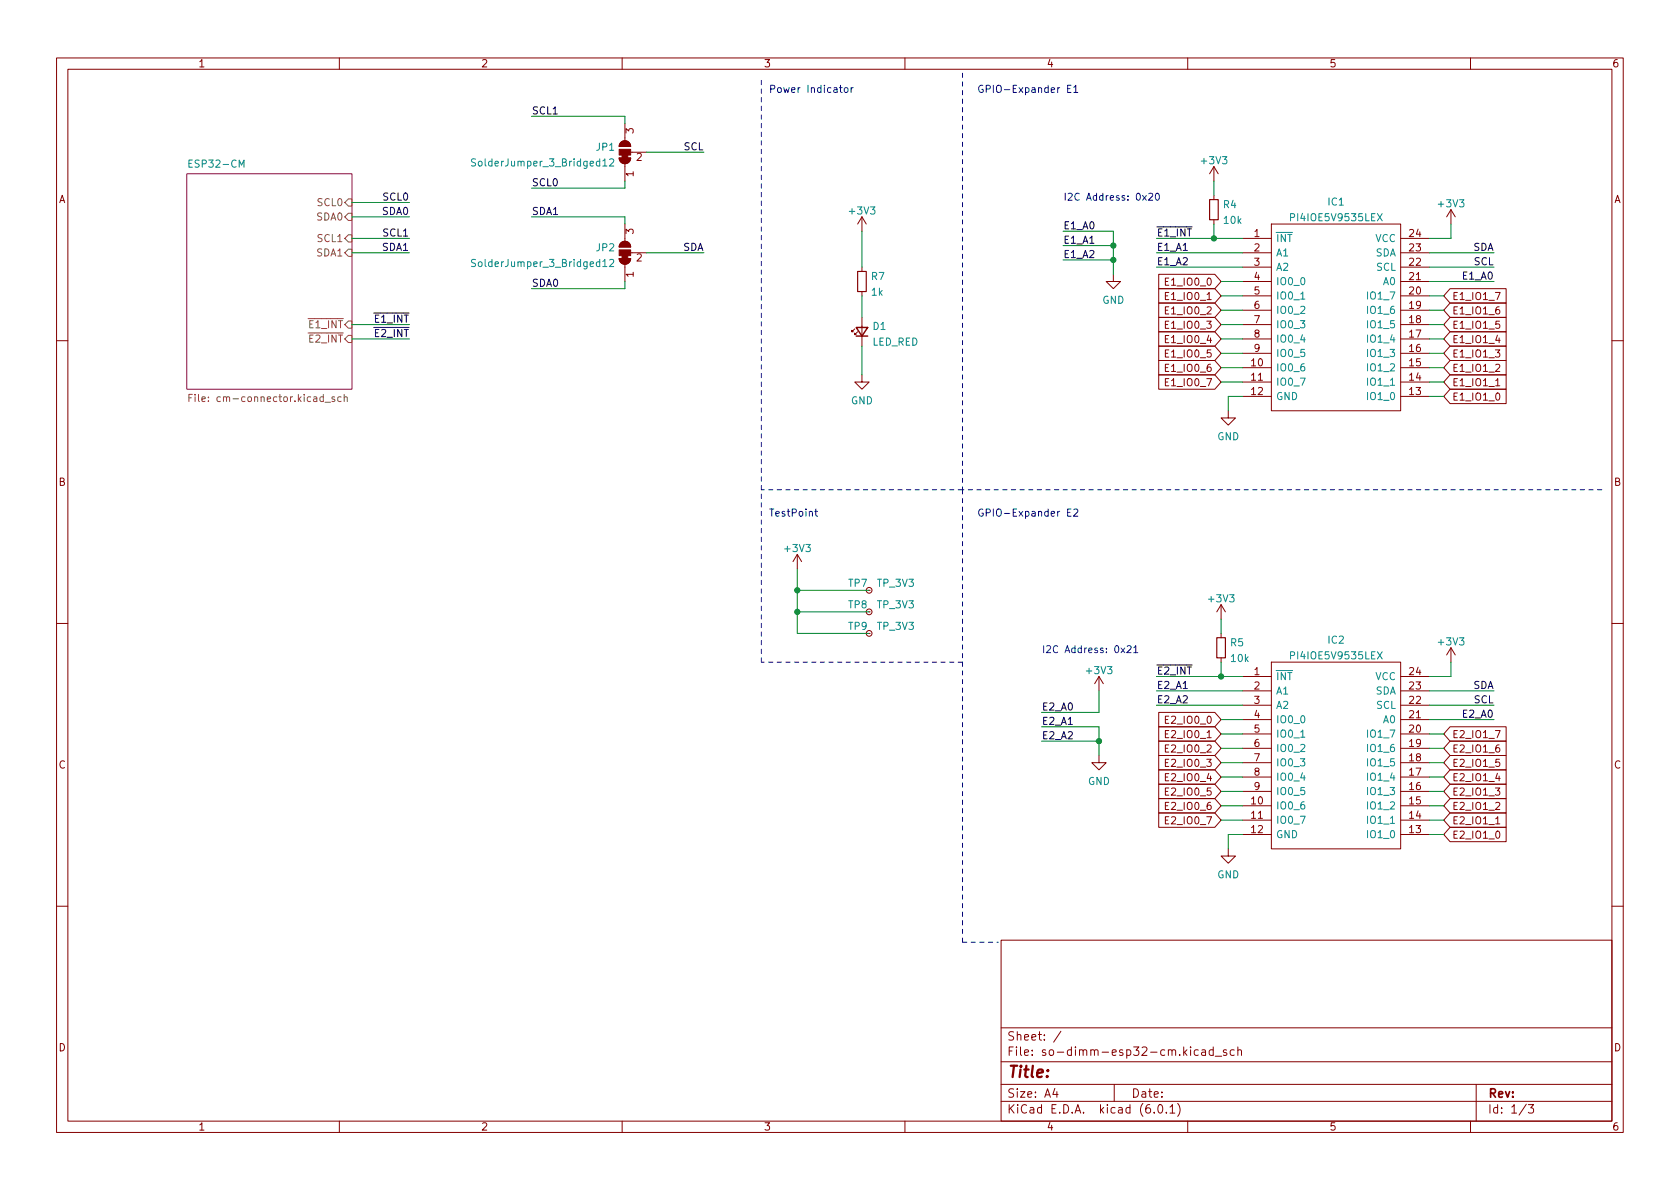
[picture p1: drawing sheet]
<svg xmlns="http://www.w3.org/2000/svg" width="297mm" height="210mm" viewBox="0 0 297 210" stroke-linecap="round" stroke-linejoin="round" font-family="sans-serif">
<g fill="none" stroke="#840000" stroke-width=".18">
<path d="M10 10.2h277v190.1h-277zM12 12.2h273v186.1h-273zM60 10.2v2M110 10.2v2M160 10.2v2M210 10.2v2M260 10.2v2M109.5 27.9h2a1.02 1.02 0 0 1-1 1.1 1.02 1.02 0 0 1-1-1.1zM109.8 25.2a1.02 1.02 0 0 1 1.1-.2 1.02 1.02 0 0 1 .6 .9h-2zM110.5 21.8v3.1M110.5 29v3M110.5 39.6v3.1"/>
<path d="M111.5 26.9h2.8M152.4 38.3l-.8 1.3M152.4 38.3v2.6M152.4 38.3l.8 1.3M214.6 29.5v2.5M214.6 34.5v.8M214.6 38.9v.7M214.6 29.5l-.7 1.2M214.6 29.5l.8 1.2M224.8 39.6h22.8v33h-22.8zM256.5 37.1v2.5M256.5 37.1l-.7 1.2"/>
<path d="M256.5 37.1l.8 1.2M109.5 45.7h2a1.02 1.02 0 0 1-1 1 1.02 1.02 0 0 1-1-1zM109.8 43a1.02 1.02 0 0 1 1.1-.3 1.02 1.02 0 0 1 .6 1h-2zM110.5 46.7v3.1M111.5 44.7h2.8M151.1 58.2l-.5 .5v-.3v.3h.3M151.6 58.7l-.5 .5v-.3v.3h.3M152.4 47.2v.8M152.4 51.6v.7M152.4 56.1v5.1M196.8 48.5v1.3h1.3l-1.3 1.2-1.2-1.2h1.2M204.9 48.5h9.9l1.1 1.3-1.1 1.2h-9.9z"/>
<path d="M204.9 53.6h9.9l1.1 1.3-1.1 1.2h-9.9zM204.9 51h9.9l1.1 1.3-1.1 1.3h-9.9zM204.9 56.1h9.9l1.1 1.3-1.1 1.3h-9.9zM204.9 58.7h9.9l1.1 1.2-1.1 1.3h-9.9zM219.7 44.7h5.1M219.7 42.2h5.1M219.7 59.9h5.1M219.7 57.4h5.1M219.7 54.9h5.1M219.7 52.3h5.1M219.7 49.8h5.1M219.7 47.2h5.1"/>
<path d="M247.6 44.7h5.1M247.6 42.2h5.1M247.6 59.9h5.1M247.6 57.4h5.1M247.6 54.9h5.1M247.6 52.3h5.1M247.6 49.8h5.1M247.6 47.2h5.1M256.4 51h9.9v2.6h-9.9l-1.1-1.3zM256.4 56.1h9.9v2.6h-9.9l-1.1-1.3zM256.4 53.6h9.9v2.5h-9.9l-1.1-1.2zM256.4 58.7h9.9v2.5h-9.9l-1.1-1.3z"/>
<path d="M264.4 51.7h.8l-.5 1.3M264.8 59.3l-.3 .9h.7M10 60.2h2M152.4 66.3v1.3h1.3l-1.3 1.2-1.3-1.2h1.3M204.9 63.7h9.9l1.1 1.3-1.1 1.3h-9.9zM204.9 66.3h9.9l1.1 1.3-1.1 1.2h-9.9zM204.9 61.2h9.9l1.1 1.3-1.1 1.2h-9.9zM217.2 72.6v1.3h1.2l-1.2 1.3-1.3-1.3h1.3M219.7 65h5.1M219.7 67.6h5.1M219.7 70.1h5.1M219.7 62.5h5.1"/>
<path d="M247.6 65h5.1M247.6 67.6h5.1M247.6 70.1h5.1M247.6 62.5h5.1M256.4 61.2h9.9v2.5h-9.9l-1.1-1.2zM256.4 68.8h9.9v2.6h-9.9l-1.1-1.3zM256.4 66.3h9.9v2.5h-9.9l-1.1-1.2zM256.4 63.7h9.9v2.6h-9.9l-1.1-1.3zM264.5 68.2h.7M285 60.2h2M141 98l-.8 1.3M141 98v2.6"/>
<path d="M141 98l.7 1.3M10 110.2h2M153.7 104.4h.1M194.3 119.6l-.8 1.3M194.3 119.6v2.6M194.3 119.6l.8 1.3M215.9 106.9l-.8 1.3M215.9 106.9v2.6M215.9 112v.8M215.9 116.3v.8M215.9 106.9l.8 1.3M219.7 119.6h5.1"/>
<path d="M224.8 117.1h22.8v33h-22.8zM247.6 119.6h5.1M256.5 114.5l-.7 1.3M256.5 114.5v2.6M256.5 114.5l.8 1.3M285 110.2h2M194.3 133.6v1.3h1.3l-1.3 1.2-1.3-1.2h1.3M204.9 138.7h9.9l1.1 1.2-1.1 1.3h-9.9zM204.9 131.1h9.9l1.1 1.2-1.1 1.3h-9.9zM204.9 133.6h9.9l1.1 1.3-1.1 1.2h-9.9zM204.9 136.1h9.9l1.1 1.3-1.1 1.3h-9.9zM204.9 128.5h9.9l1.1 1.3-1.1 1.3h-9.9z"/>
<path d="M204.9 126h9.9l1.1 1.2-1.1 1.3h-9.9zM219.7 139.9h5.1M219.7 137.4h5.1M219.7 134.9h5.1M219.7 132.3h5.1M219.7 122.2h5.1M219.7 129.8h5.1M219.7 127.2h5.1M219.7 124.7h5.1M247.6 139.9h5.1M247.6 137.4h5.1M247.6 134.9h5.1"/>
<path d="M247.6 132.3h5.1M247.6 122.2h5.1M247.6 129.8h5.1M247.6 127.2h5.1M247.6 124.7h5.1M256.4 128.5h9.9v2.6h-9.9l-1.1-1.3zM256.4 131.1h9.9v2.5h-9.9l-1.1-1.3zM256.4 133.6h9.9v2.5h-9.9l-1.1-1.2zM256.4 138.7h9.9v2.5h-9.9l-1.1-1.3zM256.4 136.1h9.9v2.6h-9.9l-1.1-1.3zM264.4 129.2h.8l-.5 1.3M264.8 136.7l-.3 1h.7"/>
<path d="M204.9 141.2h9.9l1.1 1.3-1.1 1.3h-9.9zM204.9 143.8h9.9l1.1 1.2-1.1 1.3h-9.9zM217.2 150.1v1.3h1.2l-1.2 1.2-1.3-1.2h1.3M219.7 142.5h5.1M219.7 145h5.1M219.7 147.6h5.1M247.6 142.5h5.1M247.6 145h5.1M247.6 147.6h5.1M256.4 146.3h9.9v2.5h-9.9l-1.1-1.2zM256.4 143.8h9.9v2.5h-9.9l-1.1-1.3zM256.4 141.2h9.9v2.6h-9.9l-1.1-1.3z"/>
<path d="M264.5 145.7h.7M10 160.2h2M177 166.3h108v32h-108zM285 160.2h2M60 198.3v2M110 198.3v2M160 198.3v2M177 194.8h108M177 191.8h108M177 187.8h108M177 181.8h108M186.5 192.5l-.4 1h1"/>
<path d="M186.9 193v1M187.6 182.4l-1.3 1.9M197 191.8v3M204.1 196.7v.1M204.9 195.4l.2-.1a.81 .81 0 0 1 .6 .7 .81 .81 0 0 1-.3 .8h-.2a.81 .81 0 0 1-.6-.6 .81 .81 0 0 1 .3-.8zM206.2 196.7v.1M206.9 195.8l.4-.5v1.5M206.9 196.8h.8M208.2 195.1a1.72 1.72 0 0 1 0 2.3M210 198.3v2M211.9 185.7l-.5-.1-.3 .3v.4l.2 .3h.6M212.5 185.7h.6v.9"/>
<path d="M213.1 186l-.5 .1a.29 .29 0 0 0-.2 .2 .29 .29 0 0 0 .2 .3h.5M214.5 185.7l-.4-.1-.3 .3v.4l.1 .3h.6M214.5 185.1v1.5M214.9 186.8h1.1M216.9 185.7l-.4-.1-.2 .2 .1 .3 .5 .1v.4h-.6M218.2 185.7l-.4-.1-.3 .3v.4l.1 .3h.6M218.9 185.8l.2-.2 .3 .1 .1 .9M218.9 185.1v1.5M260 198.3v2M261 191.8v6.5M269.9 195.3l-1.3 1.9M270.2 195.3h1l-.6 .6 .5 .1v.7l-.2 .1h-.5l-.2-.1"/>
<circle cx="153.7" cy="104.4" r=".51"/>
<circle cx="153.7" cy="112" r=".51"/>
<circle cx="153.7" cy="108.2" r=".51"/>
</g>
<path d="M33 30.7h29.2v38.1h-29.2z" fill="#fff" stroke="#fff" stroke-width=".18"/>
<path d="M33 30.7h29.2v38.1h-29.2z" fill="none" stroke="#840084" stroke-width=".18"/>
<g fill="none" stroke="#848400" stroke-width=".18">
<path d="M61.6 35.2h.6v1.2h-.6l-.6-.6zM61.6 37.7h.6v1.3h-.6l-.6-.7zM61.6 56.8h.6v1.2h-.6l-.6-.6zM61.6 59.3h.6v1.3h-.6l-.6-.7zM61.6 44.1h.6v1.2h-.6l-.6-.6zM61.6 41.5h.6v1.3h-.6l-.6-.6zM33.4 70.3h.4M34 69.7h-.6v1.3M34.5 69.7v.2M34.5 70.2v.8M57.5 71.1h.9M59.2 70.2h-.3l-.2 .1v.2l.5 .1v.3h-.5"/>
<path d="M60.3 70.2h-.3l-.3 .2 .1 .5h.5M60.9 70.3l.1-.1h.3l.1 .8M60.9 69.7v1.3"/>
</g>
<g fill="#840000" stroke="#840000" stroke-width=".18">
<path d="M110 27.4h1v.5h-1z"/>
<path d="M109.5 27.9h2a1.02 1.02 0 0 1-1 1.1 1.02 1.02 0 0 1-1-1.1z"/>
<path d="M109.5 26.4h2v1h-2z"/>
<path d="M109.8 25.2a1.02 1.02 0 0 1 1.1-.2 1.02 1.02 0 0 1 .6 .9h-2z"/>
<path d="M110 45.2h1v.5h-1z"/>
<path d="M109.5 45.7h2a1.02 1.02 0 0 1-1 1 1.02 1.02 0 0 1-1-1z"/>
<path d="M109.5 44.2h2v1h-2z"/>
<path d="M109.8 43a1.02 1.02 0 0 1 1.1-.3 1.02 1.02 0 0 1 .6 1h-2z"/>
</g>
<g fill="none" stroke="#008484" stroke-width=".18">
<path d="M84.1 28.1h-.5l-.2 .2 .1 .3 .5 .3v.3l-.2 .2-.4-.1M106.6 28.5l.3-.4v1.3M106.6 29.4h.7M107.8 28.2l.5-.1 .2 .4-.8 .9h.8M243.5 37.8l.9 1.3M244.4 37.8l-.9 1.3M84.1 45.9h-.5l-.2 .2 .1 .3 .5 .3v.3l-.2 .1h-.4M106.6 46.2l.3-.3v1.2M106.6 47.1h.7M107.8 46l.5-.1 .2 .3-.8 .9h.8M230 52.9h.7M243.5 115.3l.9 1.2"/>
<path d="M244.4 115.3l-.9 1.2M230 130.4h.7"/>
</g>
<path d="M213.9 35.3h1.5v3.6h-1.5zM151.6 48h1.6v3.6h-1.6zM215.1 112.8h1.6v3.5h-1.6z" fill="none" stroke="#840000" stroke-width=".2"/>
<path d="M151.4 57.9h2l-1 1.5zM151.4 59.4h2" fill="none" stroke="#840000" stroke-width=".25"/>
<g fill="none" stroke="#0000c2" stroke-width=".18">
<path d="M148.4 15.5h.5M148.6 15.1v1.1l.3 .1M149.4 15.6l.3-.1 .2 .2v.4l-.2 .2h-.3l-.1-.2zM150.5 15.5v.8M150.8 15.5l-.3 .2M188.8 15.7h.4M189.4 15.1h-.6v1.2h.6M189.9 15.4l.3-.3v1.2M189.9 16.3h.7M203.1 34.3l.5-.1 .2 .3-.8 .9h.8M204.4 34.3l.2-.1a.66 .66 0 0 1 .4 .6 .66 .66 0 0 1-.4 .6l-.3-.5zM144.1 90.4h.5"/>
<path d="M144.3 90v1.1l.3 .2M188.8 90.6h.4M189.4 90h-.6v1.3h.6M189.9 90.1l.4-.1 .3 .4-.8 .9h.8M198.2 114.6l.7 .8M198.9 114.6l-.7 .8M199.3 114.3l.5-.1 .2 .3-.8 .9h.8M200.5 114.5l.3-.3v1.2M200.5 115.4h.7"/>
</g>
<path d="M134.6 14.2v72.4M170.2 12.9v73.7M170.2 86.6v80M170.2 86.6h-35.6M283.2 86.6h-113M134.6 117.1v-30.5M170.2 117.1h-35.6M170.2 166.6h6.3" fill="none" stroke="#0000c2" stroke-width=".18" stroke-dasharray=".8 .8"/>
<g fill="none" stroke="#008400" stroke-width=".18">
<path d="M62.2 38.3h10.2M62.2 35.8h10.2M94 20.6h16.5v1.2M94 38.3h16.5v1.3M110.5 32v1.3h-16.5M114.3 26.9h10.2M214.6 32v2.5M214.6 39.6v2.6M256.5 39.6v2.6h-3.8M62.2 42.2h10.2M62.2 59.9h10.2M62.2 57.4h10.2"/>
<path d="M62.2 44.7h10.2M110.5 49.8v1.2h-16.5M114.3 44.7h10.2M152.4 40.9v6.3M152.4 52.3v3.8M188 40.9h8.8v7.6M188 43.4h8.8M188 46h8.8M204.5 42.2h15.2M204.5 44.7h15.2M204.5 47.2h15.2M215.9 59.9h3.8"/>
<path d="M215.9 57.4h3.8M215.9 54.9h3.8M215.9 49.8h3.8M215.9 52.3h3.8M252.7 59.9h2.6M252.7 57.4h2.6M252.7 44.7h11.5M252.7 54.9h2.6M252.7 47.2h11.5M252.7 49.8h11.5M252.7 52.3h2.6M152.4 61.2v5.1"/>
<path d="M215.9 67.6h3.8M215.9 62.5h3.8M215.9 65h3.8M219.7 70.1h-2.5v2.5M252.7 67.6h2.6M252.7 62.5h2.6M252.7 65h2.6M252.7 70.1h2.6M141 104.4h12.7M141 100.6v11.4h12.7M141 108.2h12.7M204.5 119.6h15.2"/>
<path d="M215.9 109.5v2.5M215.9 117.1v2.5M256.5 117.1v2.5h-3.8M184.1 131.1h10.2M184.1 128.5h10.2v5.1M194.3 122.2v3.8h-10.2M204.5 122.2h15.2M204.5 124.7h15.2M215.9 134.9h3.8M215.9 137.4h3.8M215.9 132.3h3.8M215.9 127.2h3.8"/>
<path d="M215.9 129.8h3.8M215.9 139.9h3.8M252.7 122.2h11.5M252.7 124.7h11.5M252.7 134.9h2.6M252.7 137.4h2.6M252.7 132.3h2.6M252.7 127.2h11.5M252.7 129.8h2.6M252.7 139.9h2.6M215.9 142.5h3.8M215.9 145h3.8"/>
<path d="M219.7 147.6h-2.5v2.5M252.7 142.5h2.6M252.7 145h2.6M252.7 147.6h2.6"/>
</g>
<g fill="#008400" stroke="#008400" stroke-width=".18">
<circle cx="215.9" cy="119.6" r=".46"/>
<circle cx="194.3" cy="131.1" r=".46"/>
<circle cx="141" cy="104.4" r=".46"/>
<circle cx="196.8" cy="46" r=".46"/>
<circle cx="214.6" cy="42.2" r=".46"/>
<circle cx="196.8" cy="43.4" r=".46"/>
<circle cx="141" cy="108.2" r=".46"/>
</g>
<text font-size="2.8" fill="#840000" x="178" y="190.6">Title:</text>
<g font-size="2.1" fill="#840000">
<text x="178" y="184">Sheet: /</text>
<text x="178" y="186.7">File: so-dimm-esp32-cm.kicad_sch</text>
<text x="178" y="196.9">KiCad E.D.A. kicad (6.0.1)</text>
<text x="178" y="194.1">Size: A4</text>
<text x="200" y="194.1">Date:</text>
<text x="263" y="194.1">Rev:</text>
<text x="263" y="196.9">Id: 1/3</text>
</g>
<g font-size="1.8" fill="#840000">
<text x="35" y="11.9">1</text>
<text x="85" y="11.9">2</text>
<text x="135" y="11.9">3</text>
<text x="185" y="11.9">4</text>
<text x="235" y="11.9">5</text>
<text x="285" y="11.9">6</text>
<text x="112" y="23.6" transform="rotate(-90 112 23.6)">3</text>
<text x="112.5" y="28.4">2</text>
<text x="10.3" y="35.9">A</text>
<text x="112" y="31.2" transform="rotate(-90 112 31.2)">1</text>
<text x="285.3" y="35.9">A</text>
<text x="112" y="41.4" transform="rotate(-90 112 41.4)">3</text>
<text x="221.8" y="41.9">1</text>
<text x="249.2" y="41.9">24</text>
<text x="112.5" y="46.2">2</text>
<text x="221.8" y="44.4">2</text>
<text x="221.8" y="47">3</text>
<text x="249.2" y="47">22</text>
<text x="249.2" y="44.4">23</text>
<text x="112" y="49" transform="rotate(-90 112 49)">1</text>
<text x="206.5" y="50.5">E1_IO0_0</text>
<text x="206.5" y="53">E1_IO0_1</text>
<text x="221.8" y="49.5">4</text>
<text x="221.8" y="52.1">5</text>
<text x="249.2" y="52.1">20</text>
<text x="249.2" y="49.5">21</text>
<text x="256.7" y="53">E1_IO1_7</text>
<text x="206.5" y="55.6">E1_IO0_2</text>
<text x="206.5" y="58.1">E1_IO0_3</text>
<text x="221.8" y="54.6">6</text>
<text x="221.8" y="57.1">7</text>
<text x="221.8" y="59.7">8</text>
<text x="249.2" y="59.7">17</text>
<text x="249.2" y="57.1">18</text>
<text x="249.2" y="54.6">19</text>
<text x="256.7" y="58.1">E1_IO1_5</text>
<text x="256.7" y="55.6">E1_IO1_6</text>
<text x="206.5" y="65.7">E1_IO0_6</text>
<text x="206.5" y="60.7">E1_IO0_4</text>
<text x="206.5" y="63.2">E1_IO0_5</text>
<text x="221.3" y="64.8">10</text>
<text x="221.8" y="62.2">9</text>
<text x="249.2" y="64.8">15</text>
<text x="249.2" y="62.2">16</text>
<text x="256.7" y="63.2">E1_IO1_3</text>
<text x="256.7" y="60.7">E1_IO1_4</text>
<text x="256.7" y="65.7">E1_IO1_2</text>
<text x="206.5" y="68.3">E1_IO0_7</text>
<text x="221.3" y="67.3">11</text>
<text x="221.3" y="69.8">12</text>
<text x="249.2" y="69.8">13</text>
<text x="249.2" y="67.3">14</text>
<text x="256.7" y="70.8">E1_IO1_0</text>
<text x="256.7" y="68.3">E1_IO1_1</text>
<text x="10.3" y="85.9">B</text>
<text x="285.3" y="85.9">B</text>
<text x="221.8" y="119.4">1</text>
<text x="249.2" y="119.4">24</text>
<text x="221.8" y="121.9">2</text>
<text x="221.8" y="124.5">3</text>
<text x="249.2" y="124.5">22</text>
<text x="249.2" y="121.9">23</text>
<text x="206.5" y="130.5">E2_IO0_1</text>
<text x="206.5" y="128">E2_IO0_0</text>
<text x="221.8" y="127">4</text>
<text x="221.8" y="129.5">5</text>
<text x="249.2" y="129.5">20</text>
<text x="249.2" y="127">21</text>
<text x="256.7" y="130.5">E2_IO1_7</text>
<text x="10.3" y="135.9">C</text>
<text x="206.5" y="133.1">E2_IO0_2</text>
<text x="206.5" y="135.6">E2_IO0_3</text>
<text x="221.8" y="132.1">6</text>
<text x="221.8" y="134.6">7</text>
<text x="221.8" y="137.2">8</text>
<text x="249.2" y="137.2">17</text>
<text x="249.2" y="134.6">18</text>
<text x="249.2" y="132.1">19</text>
<text x="256.7" y="133.1">E2_IO1_6</text>
<text x="256.7" y="135.6">E2_IO1_5</text>
<text x="285.3" y="135.9">C</text>
<text x="206.5" y="143.2">E2_IO0_6</text>
<text x="206.5" y="140.7">E2_IO0_5</text>
<text x="206.5" y="138.1">E2_IO0_4</text>
<text x="221.3" y="142.2">10</text>
<text x="221.8" y="139.7">9</text>
<text x="249.2" y="142.2">15</text>
<text x="249.2" y="139.7">16</text>
<text x="256.7" y="143.2">E2_IO1_2</text>
<text x="256.7" y="140.7">E2_IO1_3</text>
<text x="256.7" y="138.1">E2_IO1_4</text>
<text x="206.5" y="145.8">E2_IO0_7</text>
<text x="221.3" y="144.8">11</text>
<text x="221.3" y="147.3">12</text>
<text x="249.2" y="147.3">13</text>
<text x="249.2" y="144.8">14</text>
<text x="256.7" y="148.3">E2_IO1_0</text>
<text x="256.7" y="145.8">E2_IO1_1</text>
<text x="10.3" y="185.9">D</text>
<text x="285.3" y="185.9">D</text>
<text x="35" y="199.9">1</text>
<text x="85" y="199.9">2</text>
<text x="135" y="199.9">3</text>
<text x="185" y="199.9">4</text>
<text x="235" y="199.9">5</text>
<text x="285" y="199.9">6</text>
</g>
<g font-size="1.8" fill="#0000c2">
<text x="135.9" y="16.4">Power Indicator</text>
<text x="172.7" y="16.4">GPIO-Expander E1</text>
<text x="135.9" y="91.3">TestPoint</text>
<text x="172.7" y="91.3">GPIO-Expander E2</text>
</g>
<g font-size="1.8">
<text x="94" y="20.2">SCL1</text>
<text x="120.9" y="26.6">SCL</text>
<text x="67.9" y="35.5">SCL0</text>
<text x="94" y="32.9">SCL0</text>
<text x="67.7" y="38">SDA0</text>
<text x="67.9" y="41.8">SCL1</text>
<text x="94" y="38">SDA1</text>
<text x="188" y="40.5">E1_A0</text>
<text x="204.5" y="41.8">~{E1_INT}</text>
<text x="67.7" y="44.3">SDA1</text>
<text x="120.7" y="44.3">SDA</text>
<text x="188" y="45.6">E1_A2</text>
<text x="188" y="43.1">E1_A1</text>
<text x="204.5" y="44.3">E1_A1</text>
<text x="204.5" y="46.9">E1_A2</text>
<text x="260.4" y="44.3">SDA</text>
<text x="260.6" y="46.9">SCL</text>
<text x="94" y="50.7">SDA0</text>
<text x="258.8" y="49.4">E1_A0</text>
<text x="65" y="59.6">~{E2_INT}</text>
<text x="65" y="57">~{E1_INT}</text>
<text x="204.5" y="119.3">~{E2_INT}</text>
<text x="184.1" y="125.6">E2_A0</text>
<text x="204.5" y="124.4">E2_A2</text>
<text x="204.5" y="121.8">E2_A1</text>
<text x="260.4" y="121.8">SDA</text>
<text x="260.6" y="124.4">SCL</text>
<text x="184.1" y="130.7">E2_A2</text>
<text x="184.1" y="128.2">E2_A1</text>
<text x="258.8" y="126.9">E2_A0</text>
</g>
<g font-size="1.8" fill="#008484">
<text x="33.8" y="29.6">ESP32-CM</text>
<text x="84.2" y="29.4">SolderJumper_3_Bridged12</text>
<text x="105.5" y="26.6">JP1</text>
<text x="212.5" y="29">+3V3</text>
<text x="150.3" y="37.9">+3V3</text>
<text x="216.3" y="36.8">R4</text>
<text x="216.5" y="39.6">10k</text>
<text x="228.6" y="39.1">PI4IOE5V9535LEX</text>
<text x="234.8" y="36.3">IC1</text>
<text x="254.4" y="36.6">+3V3</text>
<text x="84.2" y="47.2">SolderJumper_3_Bridged12</text>
<text x="105.5" y="44.4">JP2</text>
<text x="225.6" y="42.8">~{INT}</text>
<text x="225.6" y="45.3">A1</text>
<text x="225.6" y="47.9">A2</text>
<text x="243.2" y="45.3">SDA</text>
<text x="243.2" y="42.8">VCC</text>
<text x="243.4" y="47.9">SCL</text>
<text x="154.1" y="49.5">R7</text>
<text x="154.1" y="52.3">1k</text>
<text x="194.9" y="53.7">GND</text>
<text x="225.6" y="50.4">IO0_0</text>
<text x="225.6" y="53">IO0_1</text>
<text x="242.1" y="53">IO1_7</text>
<text x="244.6" y="50.4">A0</text>
<text x="154.4" y="58.3">D1</text>
<text x="225.6" y="55.5">IO0_2</text>
<text x="225.6" y="58">IO0_3</text>
<text x="242.1" y="58">IO1_5</text>
<text x="242.1" y="55.5">IO1_6</text>
<text x="154.2" y="61.1">LED_RED</text>
<text x="225.6" y="65.7">IO0_6</text>
<text x="225.6" y="60.6">IO0_4</text>
<text x="225.6" y="63.1">IO0_5</text>
<text x="242.1" y="65.7">IO1_2</text>
<text x="242.1" y="63.1">IO1_3</text>
<text x="242.1" y="60.6">IO1_4</text>
<text x="150.4" y="71.5">GND</text>
<text x="225.6" y="68.2">IO0_7</text>
<text x="225.6" y="70.7">GND</text>
<text x="242.1" y="70.7">IO1_0</text>
<text x="242.1" y="68.2">IO1_1</text>
<text x="215.2" y="77.8">GND</text>
<text x="138.9" y="97.6">+3V3</text>
<text x="150" y="103.8">TP7</text>
<text x="150" y="107.6">TP8</text>
<text x="155.2" y="103.8">TP_3V3</text>
<text x="155.2" y="107.6">TP_3V3</text>
<text x="213.8" y="106.5">+3V3</text>
<text x="150" y="111.4">TP9</text>
<text x="155.2" y="111.4">TP_3V3</text>
<text x="234.8" y="113.8">IC2</text>
<text x="192.2" y="119.2">+3V3</text>
<text x="217.6" y="114.3">R5</text>
<text x="217.7" y="117">10k</text>
<text x="228.6" y="116.6">PI4IOE5V9535LEX</text>
<text x="254.4" y="114.1">+3V3</text>
<text x="225.6" y="120.3">~{INT}</text>
<text x="225.6" y="122.8">A1</text>
<text x="225.6" y="125.3">A2</text>
<text x="243.2" y="122.8">SDA</text>
<text x="243.2" y="120.3">VCC</text>
<text x="243.4" y="125.3">SCL</text>
<text x="225.6" y="127.9">IO0_0</text>
<text x="225.6" y="130.4">IO0_1</text>
<text x="242.1" y="130.4">IO1_7</text>
<text x="244.6" y="127.9">A0</text>
<text x="225.6" y="133">IO0_2</text>
<text x="225.6" y="135.5">IO0_3</text>
<text x="242.1" y="135.5">IO1_5</text>
<text x="242.1" y="133">IO1_6</text>
<text x="192.3" y="138.8">GND</text>
<text x="225.6" y="143.1">IO0_6</text>
<text x="225.6" y="138">IO0_4</text>
<text x="225.6" y="140.6">IO0_5</text>
<text x="242.1" y="143.1">IO1_2</text>
<text x="242.1" y="140.6">IO1_3</text>
<text x="242.1" y="138">IO1_4</text>
<text x="225.6" y="145.7">IO0_7</text>
<text x="225.6" y="148.2">GND</text>
<text x="242.1" y="148.2">IO1_0</text>
<text x="242.1" y="145.7">IO1_1</text>
<text x="215.2" y="155.3">GND</text>
</g>
<g font-size="1.8" fill="#848400">
<text x="56.1" y="39">SDA0</text>
<text x="56.2" y="36.4">SCL0</text>
<text x="56.1" y="45.3">SDA1</text>
<text x="56.2" y="42.8">SCL1</text>
<text x="53.4" y="58">~{E1_INT}</text>
<text x="53.4" y="60.6">~{E2_INT}</text>
<text x="35" y="71.1">File: cm-connector.kicad_sch</text>
</g>
<g font-size="1.7" fill="#0000c2">
<text x="188" y="35.5">I2C Address: 0x20</text>
<text x="184.1" y="115.5">I2C Address: 0x21</text>
</g>
</svg>
